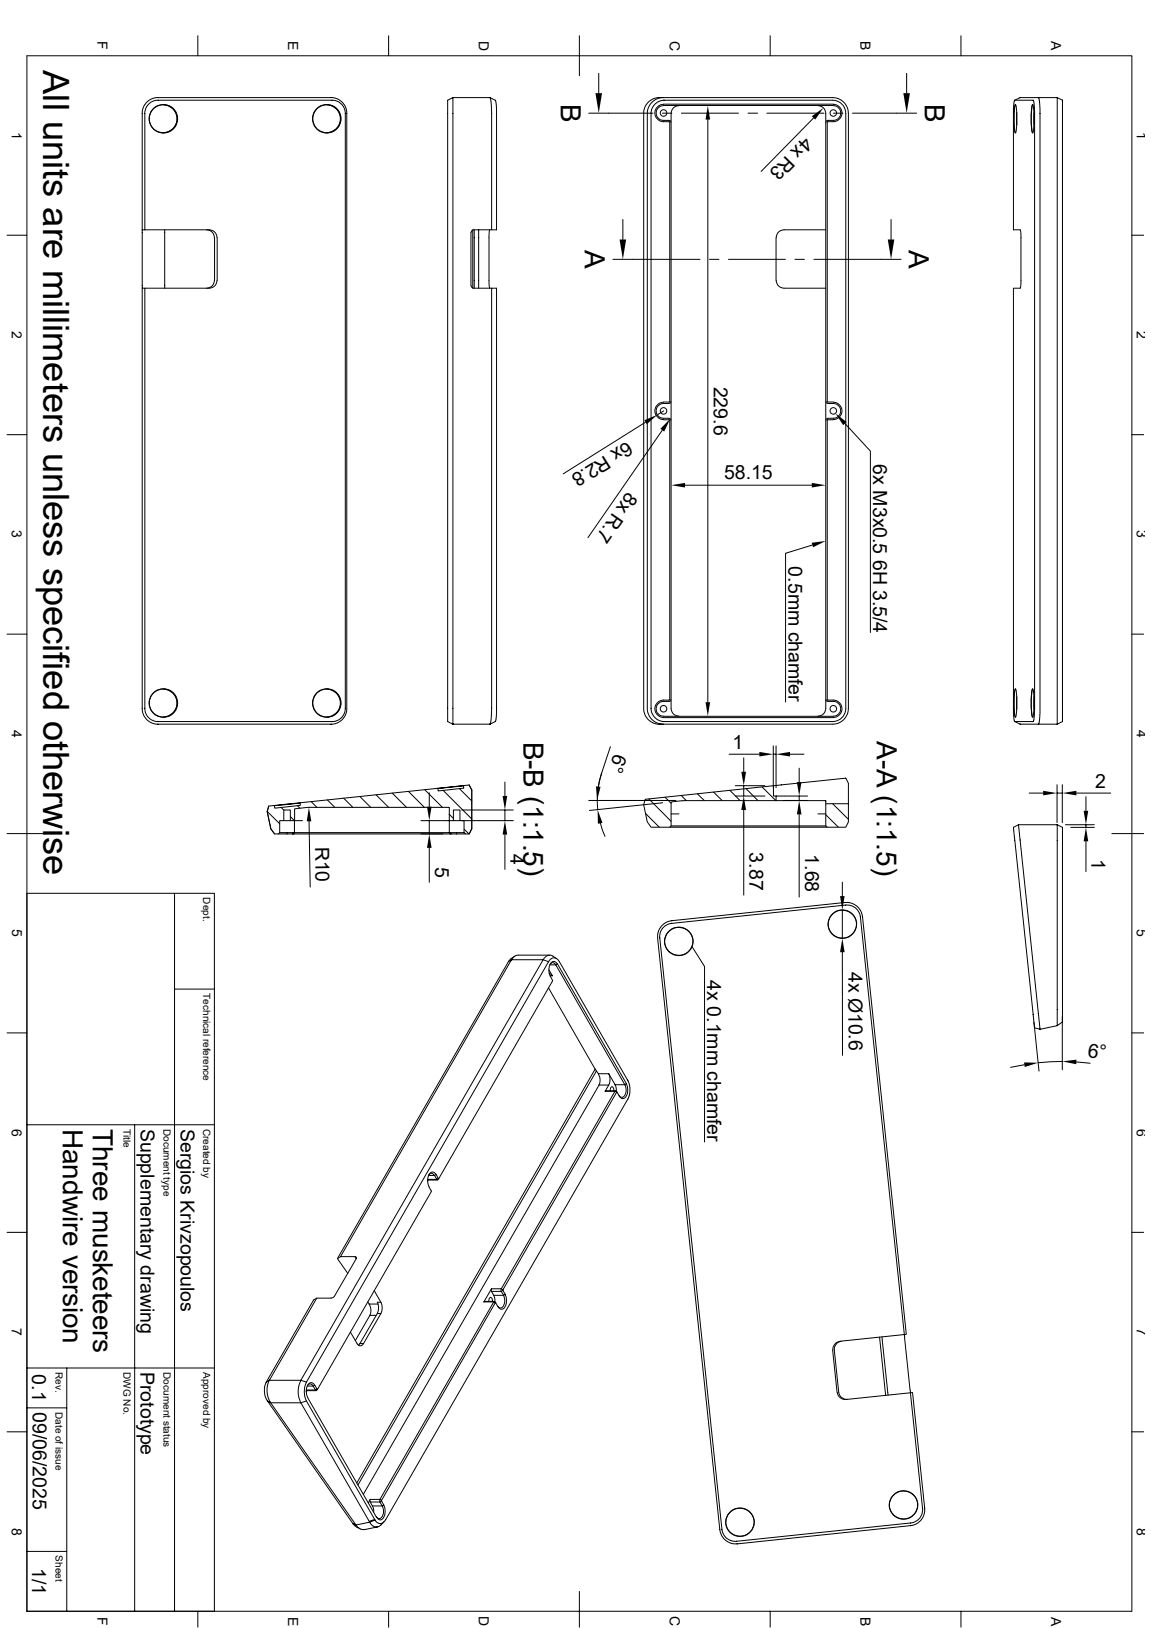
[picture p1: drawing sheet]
<svg xmlns="http://www.w3.org/2000/svg" width="297mm" height="420mm" viewBox="0 0 297 420" stroke-linecap="round" stroke-linejoin="round" font-family="sans-serif">
<g fill="none" stroke="#000" stroke-width=".26">
<path d="M6.9 14.4h285.2v401.4h-285.2zM51.1 9.2v5.2M100.3 9.2v5.2M149.5 9.2v10.4M154.5 18.9v5.1M198.8 9.2v5.2M234 18.9v5.1M248 9.2v5.2M42.1 27.1a3.6 3.6 0 0 1 3.6 3.5 3.6 3.6 0 0 1-3.6 3.6M84.3 27.1a3.6 3.6 0 0 1 3.5 3.5 3.6 3.6 0 0 1-3.5 3.6M116.9 25.2v161.7M116.9 25.2l-1.4 .7v160.3l1.4 .7"/>
<path d="M116.9 25.2h9.5M126.4 25.2l1.4 .7 .3 1.9v31.5h-5.8l-.6 .3-.2 14.1 .4 .6 .4 .1h4.6M126.4 25.2l.3 1.2 .2 2.3v30.6M151.9 29.2h16.6M167.2 26.5l1.1-.8 1.4-.5h45.1a4 4 0 0 1 4.1 4.1v153.5a4 4 0 0 1-4.1 4.1h-45.1l-1-.3-1.2-.7-.7-.8-.5-1-.2-.8v-154.5l.4-1.3zM168.8 27.1l.9-.8 1.5-.4h43.6a3.5 3.5 0 0 1 3.5 3.4v153.5a3.5 3.5 0 0 1-3.5 3.4h-43.6l-1.7-.6-.8-.7-.6-1.1-.1-154.9 .3-1zM170.9 29.2h2.5M171.2 27.3a1.9 1.9 0 0 0-1.9 1.9 1.9 1.9 0 0 0 1.9 1.9h1.5l.3 .1 .1 .3M171.2 25.2l-1.6 .3-1.1 .6-.9 1.1-.6 1.7v154.3l.6 1.7 .9 1.1 1.1 .6 1.6 .3M171.2 27.2h43.9M172.8 31.5l-.1-.1a2.97 2.97 0 0 1-3.3-1 2.23 2.23 0 0 1 1.8-3.5h43.9a2.26 2.26 0 0 1 2.2 2.2 2.26 2.26 0 0 1-2.2 2.3l-1.6 .1v72.2l1.6 .1M172.8 31.5v72.1"/>
<path d="M175.2 27.3a2.02 2.02 0 0 0-2 2v153.5a2.02 2.02 0 0 0 2 2M175.9 29.2h14.7M182.7 30.9v150.3M193 29.2h2.5M197.9 29.2h14.7M210 30.4l-13.6 13.8M211.1 27.3a2.02 2.02 0 0 1 2 2v153.5a2.02 2.02 0 0 1-2 2M215.1 27.3a1.9 1.9 0 0 1 1.9 1.9 1.9 1.9 0 0 1-1.9 1.9h-1.5l-.3 .1-.2 .3M215.1 29.2h2.5M220 29.2h16.6M261.9 25.9l-.4 2.1v31.3h1.8l.2 1.3-.1 13.2-.1 .6h-1.8v109.7l.4 2.1M261.9 25.9h4.8l.3 2.8v154.7l-.3 2.8h-4.8"/>
<path d="M262 27a12.4 12.4 0 0 1 .4 5.4l-.3 1.9a4.1 4.1 0 0 1-.4-2.5v-2.3zM262.1 27.1a17.2 17.2 0 0 0 0 7.1M262.4 29v3.3M266.4 27a12.4 12.4 0 0 1 .4 5.4l-.3 1.9a4.1 4.1 0 0 1-.4-2.5v-2.3zM266.5 27.1a17.2 17.2 0 0 0 0 7.1M266.8 29v3.3M268 25.2l.2 .6 .2 2.1v156.3l-.2 2.1-.2 .6h4.8l1.4-.7M272.9 25.2h-9.6l-1.4 .7M274.2 25.9v160.3M274.2 25.9l-1.4-.7 .1 161.7M274.2 25.9h.1M36.7 59.3h17.3a2.02 2.02 0 0 1 2 2"/>
<path d="M37.4 59.3v-30.4l.6-1.6 .9-.9 1.5-.5h45.7l1.4 .4 1.1 1.2 .5 1.5v154.1l-.2 .9-.6 1-.8 .8-1 .3-46.1 .1-1.2-.3-.6-.4-.6-.7-.5-1-.1-109.4h16.6a2.02 2.02 0 0 0 2-2.1M42.5 59.3v15.1M53.3 59.3a2.02 2.02 0 0 1 2 2l.1 11a2.1 2.1 0 0 1-2.1 2.1M122 59.3v15.1M122.4 59.3v15.1M123.5 59.3v15.1M126.4 59.3l-.2 1.3v12.5l.2 1.3M160.7 56.6v5.2M213.1 59.3h-10.7a2.02 2.02 0 0 0-2.1 2M230 56.6v5.2M1.8 60.7h5.1M36.7 74.4v-45.6l.5-1.5 .9-1.1 1.2-.8 1-.2h45.6l1.5 .5 1.1 .9 .6 .9 .4 1.3v154.5l-.7 1.8-.7 .8-1.2 .7-1 .3h-45.6l-1.8-.7-.8-.7-.6-.9-.4-1.3v-108.9h.7"/>
<path d="M56 61.3v11M126.9 74.4h1.2v109.9l-.3 1.9-1.4 .7 .3-1.2 .2-2.3zM158.2 66.9h22.4M183.1 66.9h2.4M188 66.9h14.7M200.3 61.3v11M200.3 72.3a2.02 2.02 0 0 0 2.1 2.1h10.7M205.1 66.9h2.5M210.1 66.9h22.4M292.1 60.7h3M1.8 112.2h5.1M166.6 109l-21.3 13.3"/>
<path d="M170.9 111l-19.2 27.8M171.2 108.3l1.6 .2M171.2 103.8a2.24 2.24 0 0 0-2.2 2.2 2.24 2.24 0 0 0 2.2 2.3M171.3 106l-1.7 1.1M172.7 108l.3 .1 .1 .4M172.7 104.1a2.89 2.89 0 0 0-2.9 .8 1.88 1.88 0 0 0-.3 2 1.88 1.88 0 0 0 1.7 1.1h1.5M172.8 103.6l-1.6 .2M172.8 108.5v72.1M173.1 103.6l-.1 .4-.3 .1M213.1 103.6l.2 .4 .3 .1M213.6 104.1a2.89 2.89 0 0 1 2.9 .8 1.88 1.88 0 0 1 .3 2 1.88 1.88 0 0 1-1.7 1.1h-1.5M213.6 108l-.3 .1-.2 .4"/>
<path d="M215.1 103.8a2.24 2.24 0 0 1 2.2 2.2 2.24 2.24 0 0 1-2.2 2.3M215.1 108.3l-1.6 .1 .1 72.3a2.97 2.97 0 0 1 3.3 1 2.23 2.23 0 0 1-1.8 3.5M218.1 109.3l6.5 7.1v46.8M292.1 112.2h3M176.8 125.2h32.7M209.6 140.7l-6.9 2.1v38.4M1.8 163.7h5.1M42.1 177.8a3.6 3.6 0 0 1 3.6 3.6 3.6 3.6 0 0 1-3.6 3.6M84.3 177.8a3.6 3.6 0 0 1 3.5 3.6 3.6 3.6 0 0 1-3.5 3.6M262 177.8a12.4 12.4 0 0 1 .4 5.4l-.3 1.9a4.1 4.1 0 0 1-.4-2.5v-2.3zM262.1 177.8a17.2 17.2 0 0 0 0 7.2M262.4 179.8v3.3"/>
<path d="M266.4 177.8a12.4 12.4 0 0 1 .4 5.4l-.3 1.9a4.1 4.1 0 0 1-.4-2.5v-2.3zM266.5 177.8a17.2 17.2 0 0 0 0 7.2M266.8 179.8v3.3M292.1 163.7h3M116.9 186.9h9.5M155.3 199.5a23.2 23.2 0 0 0-1 9.5M155.3 199.5l-.9 3.5M157.5 192.7l-2.2 6.8M171.2 185.2h43.9M172.8 180.6l-.1 .1a2.97 2.97 0 0 0-3.3 1 2.23 2.23 0 0 0 1.8 3.5M173.1 180.6l-.1 .3-.3 .1a2.89 2.89 0 0 0-2.9 .7 1.92 1.92 0 0 0-.3 2.1 1.92 1.92 0 0 0 1.7 1.1l43.9-.1a1.9 1.9 0 0 0 1.9-1.9 1.9 1.9 0 0 0-1.9-1.9h-1.5l-.3-.1-.2-.3M188.2 194.6h7.8"/>
<path d="M191.9 195.6v3.6M199.6 192.5v10.8M199.6 194.6h.7M200.3 192.5v10.8M203.9 194.6h3.6M206.2 198.2v3.6M261.9 186.2l1.4 .7h4.7M274.2 186.2h.1M1.8 215.1h10.3M69 209.4l3.2 3.2M69.3 208l1.4-.1 .2 .7 6.6-.7v-.7l35.4-3.7 .2 .6 6.6-.7v-.7l1.4-.1 .7 1.3v10l-.7 1.3h-1l-.3-.3v-3.1h-1.1v-2.8h-1.7v2.8h-1v-3.4h-36.5l-3.5 .3v3.1h-1.1v-2.8h-1.7v2.8h-1v3.1l-.4 .3h-.9l-1-1.3-.9-4.4zM69.3 208l-.3 1.5 .9 4.4 1 1.3"/>
<path d="M71.8 215.2h3.8M72.2 214.9h3.8l-.4 .3M72.6 208.4l.6 .6M73.2 211.8h1.7M75 210.8l1 1M75.6 215.2h40.7M76 211.8v3.1h40v-3.1h-2.1M76 211.8h2.1M76.8 207.9l.6 .7M77.4 207.3l-6.6 .6M77.5 207.2l-6.8 .7M79.8 212l.3 16.9"/>
<path d="M80.3 206.9l1.5 1.5M84.5 206.5l1.9 1.9M88.7 206l2.4 2.4M92.9 205.6l2.8 2.8M97 205.1l3.3 3.3M101.2 204.7l3.7 3.7M105.4 204.3l4.1 4.1M108.6 211.8h5.1M109.6 203.8l4.6 4.6M110.8 204.6v3.6M110.8 211.8v3.4M110.8 218.8v8.9"/>
<path d="M114.4 204l7.4 7.4M115.9 210.1l1.1 1.1M117 211.8h1.7M118.6 203.5l3.2 3.2M119.2 211.8h13.3M119.2 209h13.3M119.6 202.8l-6.6 .7M119.7 202.7l-6.8 .8M119.8 214.9h-3.8l.3 .3h3.8M119.8 214l1.2 1.2M121.1 202.6h.1M121.1 202.6l.7 1.3v10l-.7 1.3"/>
<path d="M130.3 201.8v3.6M130.3 209v2.8M130.3 215.4v9M151.9 206.6h22.6M154.9 212.5l1.2 3.4M166.5 206.3l33.1-3.5v2.6h.7v1.2h-24.1l-3 .4v6.1l-.4 .4h-4.8l-1-1.4-.9-4.4zM166.6 210l3.5 3.4M167.4 206.2l5.8 5.8M171 207.2l-18.9 2M171.6 205.7l1.6 1.6M172.8 213.5h40.7M173.2 210.1h2"/>
<path d="M173.2 213.1h39.9M175.8 205.3l1.3 1.3M180 204.9l1.7 1.7M184.1 204.4l2.3 2.2M188.3 204l2.7 2.6M189.7 205.4h7.7M189.7 202.8h7.7M191.9 202.8v2.6M191.9 209v22M192.5 203.5l3.1 3.1M196.7 203.1l3.5 3.5M199.6 202.8l18.7-2 .6 1.3v5.3"/>
<path d="M200.3 205.4h2.1M200.3 206.6h12.8v.8M202.4 206.6h6M202.4 205.4h6M206.2 205.4v1.2M206.2 210.2v21.3M211.1 210.1h2M213.1 207.4h5.8v4.7l-.6 1.4h-4.8l-.4-.4zM213.1 210.3l3.2 3.1M214.9 207.4l4 4.1M261.5 213.5l1.3-.6 5.6 52.7-1.4-.4zM262.8 212.9h10"/>
<path d="M265.6 204.7h3.6M272.8 202.5v9.8M272.8 204.7h1.4M272.8 212.9l1.4 .6v50.2l-1.4 1zM274.2 202.5v9.8M275 212.9h7.4M276.4 213.5h6M277.8 204.7h8.8M280.2 205.6v3.7M280.2 212.9v.6M280.2 217.1v7.9M286.9 215.1h8.2"/>
<path d="M6.9 230.5h48.4v185.3M45 230.5v185.3M217.4 227.7v3.6M217.4 234.9v7.2M45 255.3h10.3M131.2 248.2l-44.1 76.6 2.6 3.8M132 247.7l-44.1 76.6-.8 .5M132 247.7h8.2M132 247.7l-.8 .5M132.8 246.8l-1.1 .8-.5 .6M140.2 247.7l-62.6 108.5M140.2 247.7l1.4 .5"/>
<path d="M141.6 248.2a1.47 1.47 0 0 1 1.4-1 1.47 1.47 0 0 1 1.4 1l17.7 30.9 .5 1.5v1.3l-.3 1.3-62.8 109-.4 .6-.8 .4-.9-.2-.6-.7M141.6 255l12 20.9M141.6 248.2l-62.5 108.5M141.6 250.3l.9 1.5M141.7 251.2l.8 .6M141.9 246.5h-8.4l-.9 .4-.6 .8M141.9 249h1.5M141.9 248.9a.81 .81 0 0 1 .8-.4 .81 .81 0 0 1 .7 .5M141.9 251.8h.6M142.7 246.8l.9 .6M142.7 246.8a1.77 1.77 0 0 0-2.5 .9M143.4 249l17.8 31"/>
<path d="M143.4 249l.4-.2 17.9 30.9-.5 .3M143.8 248.8a1 1 0 0 0-1.1-.7 1 1 0 0 0-.8 1 4.2 4.2 0 0 0 .7 3.9l-29.4 51.2M178.6 244.4l3.2 5v45.3M217.4 245.7v26.7M1.8 266.6h5.1M153.6 275.9l-61.5 106.8M153.6 275.9l.3 .5M154.4 277.2a2.92 2.92 0 0 1 .2 2.8M157.1 277.2a3.2 3.2 0 0 1 0 2.8M158.7 280l.3 .7v.9M161.2 280a2.44 2.44 0 0 1-.5 3.2l-.6-.1-.4-.4M161.2 280h-2.5l-1.6-2.9h-2.7l-.5-.7-61.5 106.8"/>
<path d="M161.6 279.7a3.1 3.1 0 0 1-.6 3.8h-.5l-.6-.6M264.4 274.8l-3.6 .7M266.8 263.8l1.3 12.6M272.8 264.7l-4.4 .9M274.2 273.9l-6.3 .4M274.2 262.4v13.7M277.8 274.1l3.5 .3M292.1 266.6h3M6.9 290.3h48.4M34.8 290.3v125.5M154.6 280l-60.8 105.7M154.6 280h2.5"/>
<path d="M156.2 281.6h2.5M157.1 280l-.9 1.6M157.5 281.5v-.5a.44 .44 0 0 1 .4-.5 .44 .44 0 0 1 .5 .5v.5M158.7 281.6l-29.3 51M158.7 281.6l.4 .3M158.7 281.6l.2-.1 .4 .4M158.9 281.5l-2.7 .1M159.1 281.9h.1M159.1 281.9l-29.3 51M159.3 281.9l.6 1M1.8 318.1h5.1M110.3 304.5h2.6"/>
<path d="M110.3 304.4h2.4M110.5 304.5l-.2 .3M110.6 303.4h1.5M110.6 303.2a.81 .81 0 0 1 .8-.4 .81 .81 0 0 1 .7 .6M110.7 306.3l.6 1.2M111.3 307.6l-29.3 50.9-.4 .4-.2-.2M112.1 303.4l.5-.3 .5 1.1-.4 .2M112.1 303.4l.6 1M112.5 303.1a1 1 0 0 0-1.1-.6 1 1 0 0 0-.8 1l-.2 1.2 .3 1.6M113.2 304.1h.1M113.2 304.2l-.3 .3-.2-.1M292.1 318.1h3"/>
<path d="M81.7 335l-12.2 21.2M85.5 335h-3.8l-.8 .5-12.2 21.2M87.9 324.3h3.8M91.7 324.4l.2 .1v.3M91.7 324.3l.2 .5M91.9 324.8l-5.6 9.7-.3 .4-.5 .1M94.9 336l.4 .6h2.3M95.2 336.6a2.92 2.92 0 0 1 .2 2.9M96.6 333.1l1.7 3M97.1 339.5h-1.6l-3.8 6.5M97.4 339l-4.5 7.8M97.4 339h.9"/>
<path d="M98.3 336.1a3.2 3.2 0 0 1 0 2.9M98.3 336.1h-.9a3.2 3.2 0 0 1 0 2.9M98.3 339l-4.5 7.8M124.9 336h2.5M126.2 335.9v-.5a.44 .44 0 0 1 .4-.6 .44 .44 0 0 1 .4 .6l.1 .5M126.8 332.6l-1.9 3.4M126.8 332.6h2.6M126.8 333.3h2.6M126.8 333.3l.6 1h2.6M126.9 332.6v.7M127.4 334.3l.3 .8v.8M127.4 336h.4"/>
<path d="M127.4 336l-29.4 51M127.4 336l.4 .3-29.3 50.9M127.6 335.9l-2.7 .1M127.8 336l.1 .3M127.8 336.3h.1M127.9 336.3l.6 1M129.4 332.6v.7M129.4 332.6l.4 .3M129.4 333.3l.6 1M129.8 333l-.4 .3M129.8 332.9v.1M129.8 333l.6 1.1-.4 .2"/>
<path d="M129.9 334.3a2.44 2.44 0 0 1-.6 3.3l-.5-.1-.4-.4M130.3 334.1a3.1 3.1 0 0 1-.6 3.8h-.5l-.6-.7M6.9 353.1h48.4M17.2 353.1v62.7M68.7 356.7l-.4 1.2-.1 1.5 .2 .9 .6 1.3M69.5 356.2l-.5 1.4-.1 1.7 .4 1.7 .5 1M69.5 356.2h8.1M69.5 356.2l-.8 .5M77.6 356.2a6.6 6.6 0 0 0 0 5.9M77.6 356.2l1.5 .5M79 358.9h.1M79 358.7h2.4"/>
<path d="M79.1 356.7a5.6 5.6 0 0 0 0 4.9M79.1 358.9h2.5M79.2 358.9l-.2 .3M79.3 357.7h1.5M79.3 357.6a.81 .81 0 0 1 .8-.4 .81 .81 0 0 1 .7 .5M80.8 357.7l.4-.2 .6 1-.4 .2M80.8 357.7l.6 1M81.2 357.5a1 1 0 0 0-1.1-.7 1 1 0 0 0-.9 1l-.2 1.3 .4 1.5M81.8 358.5h.1M90.4 343.8l1.7 3a.9 .9 0 0 0 .9 .5 .9 .9 0 0 0 .8-.5M92.9 346.8l-.4 .4M92.9 346.8h.9"/>
<path d="M216.1 359.4a2.11 2.11 0 0 0 2.2 1.8l16.6-1.7M216.7 346.2a2.11 2.11 0 0 0-1.8 2.2l1.1 11M216.7 346.2l16.7-1.8-11.6-108.6-1.1-1.5-1-.6-1.2-.1-46.1 4.9-1.5 1.1-.5 1.1-.2 1.1 16.1 153 .7 1.7 1.5 1.1 1.4 .2 45.2-4.7 1.7-.8 1.1-1.4 .2-1.3-3.2-30.1M217.1 346.2a2.11 2.11 0 0 0-1.8 2.2l1.2 10.9a2.11 2.11 0 0 0 2.2 1.8M227 345.1l1.6 15M227.6 345l.1 .7M227.7 345.7l1.5 14.3M233.4 344.4h.5l-11.3-107.8-.6-1.7-.8-1-1.2-.7-2-.3-44.7 4.7-1.5 .5-.8 .6-.7 .9-.5 1.4-.1 1.1 16.1 152.7 .2 1 .8 1.3 .9 .7 .9 .5 1.7 .1 44.8-4.7 .9-.2 1-.6 .7-.6 .7-1.1 .2-2-3.1-29.8-.6 .1M233.4 344.4l.1 .7M233.4 345.1l1.5 13.7M234.9 358.8l.1 .7M1.8 369.5h5.1"/>
<path d="M6.9 363.3h10.3M69 361.6l22.1 31.7M69 361.6l.8 .4M69.1 361.7l.7 .3h7.8M69.8 362l22.1 31.6M77.6 362l17.8 30.9M79.1 361.6l17.6 30.5M79.1 361.6l-1.5 .4M79.4 360.7l17.8 30.9M292.1 369.5h3M91.1 393.2l.8 .4M91.1 393.3l.6 .6 1.2 .6"/>
<path d="M91.1 393.3l.8 .4M91.9 393.6v.1M91.9 393.7l.6 .6 1 .5 3.9-.7M95.4 392.9l-3.5 .7M95.5 387v.6M95.5 387l-.5 .9M95.5 387h2.5M95.5 387.6h2.5M95.5 387.6l.6 1.1M96.1 388.7l.3 .7v.9M96.1 388.7h2.5M96.7 392.1l.1 .2"/>
<path d="M96.7 392.1l-1.4 .5M96.8 392.3l-1.4 .6M98 387l.5 .2M98 387.6l.6 1.1M98.1 387v.6M98.5 387.4l-.5 .2M98.5 387.2v.2M98.5 387.4l.6 1.1M98.6 388.7a2.44 2.44 0 0 1-.6 3.2l-.5-.1-.4-.4M99 388.5a3.1 3.1 0 0 1-.6 3.7h-.5l-.7-.6M99.1 388.5l-.5 .2M99.1 392.7l-1 1-.6 .4-1.1-.2-1-1"/>
<path d="M6.9 400.4h10.3M51.1 415.8v4.1M100.3 415.8v4.1M149.5 410.7v9.2M198.8 415.8v4.1M248 415.8v4.1"/>
<circle cx="42.1" cy="30.7" r="3.6"/>
<circle cx="42.2" cy="30.6" r="3.7"/>
<circle cx="84.3" cy="30.7" r="3.6"/>
<circle cx="84.3" cy="30.6" r="3.7"/>
<circle cx="171.2" cy="29.2" r=".85"/>
<circle cx="215.1" cy="29.2" r=".85"/>
<circle cx="171.2" cy="106" r=".85"/>
<circle cx="215.1" cy="106" r=".85"/>
<circle cx="42.1" cy="181.5" r="3.6"/>
<circle cx="42.2" cy="181.4" r="3.7"/>
<circle cx="84.3" cy="181.5" r="3.6"/>
<circle cx="84.3" cy="181.4" r="3.7"/>
<circle cx="171.2" cy="182.9" r=".85"/>
<circle cx="215.1" cy="182.9" r=".85"/>
<circle cx="217.4" cy="238.5" r="3.7"/>
<circle cx="217.4" cy="238.5" r="3.6"/>
<circle cx="175.2" cy="242.9" r="3.7"/>
<circle cx="175.2" cy="243" r="3.6"/>
<circle cx="191" cy="392.9" r="3.7"/>
<circle cx="191" cy="392.9" r="3.6"/>
<circle cx="233.2" cy="388.4" r="3.7"/>
<circle cx="233.2" cy="388.4" r="3.6"/>
</g>
<g fill="#000">
<path d="M153.7 24h1.7l-.9 5.2zM182.7 27.3l.6 3.6h-1.2zM209.5 30l3-2.1-2.1 3zM233.1 24h1.7l-.8 5.2zM159.9 61.8h1.7l-.9 5.1zM229.1 61.8h1.7l-.8 5.1zM166.3 108.5l3.3-1.4-2.7 2.4zM173 108.1l-1.6 3.3-1-.7zM215.6 106.7l2.9 2.2-.9 .8zM173.2 125.2l3.6-.6v1.2zM209.5 124.6l3.6 .6-3.6 .6zM209.5 140.1l3.6-.5-3.3 1.6z"/>
<path d="M182.1 181.2h1.2l-.6 3.6zM191.3 199.2h1.2l-.6 3.6zM196 194.1l3.6 .5-3.6 .6zM200.3 194.6l3.6-.5v1.1zM79.7 208.4l.6 3.6h-1.1zM110.2 208.2h1.2l-.6 3.6zM110.8 215.2l.6 3.6h-1.2zM129.7 205.4h1.2l-.6 3.6zM130.3 211.8l.6 3.6h-1.2zM154.2 209l1.3 3.4-1.2 .2zM153.8 202.9l1.2 .2-.9 3.5zM191.9 205.4l.6 3.6h-1.2z"/>
<path d="M205.7 201.8h1.1l-.6 3.6zM206.2 206.6l.6 3.6h-1.1zM269.2 204.1l3.6 .6-3.6 .6zM274.2 204.7l3.6-.6v1.2zM279.7 209.3h1.1l-.6 3.6zM280.2 213.5l.6 3.6h-1.1zM216.8 231.3h1.2l-.6 3.6zM217.4 242.1l.6 3.6h-1.2zM264.3 274.2l3.6 .1-3.4 1.1zM274.2 273.9l3.6-.4-.1 1.2z"/>
</g>
<text font-size="9.4" x="11.2" y="18.1" transform="rotate(90 11.2 18.1)">All units are millimeters unless specified otherwise</text>
<g font-size="7.2">
<text x="144.7" y="26.8" transform="rotate(90 144.7 26.8)">B</text>
<text x="238.6" y="26.8" transform="rotate(90 238.6 26.8)">B</text>
<text x="151" y="64.5" transform="rotate(90 151 64.5)">A</text>
<text x="234.6" y="64.5" transform="rotate(90 234.6 64.5)">A</text>
<text x="135.1" y="191.4" transform="rotate(90 135.1 191.4)">B-B (1:1.5)</text>
<text x="226.3" y="191.3" transform="rotate(90 226.3 191.3)">A-A (1:1.5)</text>
<text x="16.2" y="291.3" transform="rotate(90 16.2 291.3)">Handwire version</text>
<text x="23.9" y="291.3" transform="rotate(90 23.9 291.3)">Three musketeers</text>
</g>
<g font-size="5">
<text x="207.6" y="35.1" transform="rotate(134 207.6 35.1)">4x R3</text>
<text x="184.2" y="99.8" transform="rotate(90 184.2 99.8)">229.6</text>
<text x="161.8" y="113.7" transform="rotate(148 161.8 113.7)">6x R2.8</text>
<text x="225.3" y="119.8" transform="rotate(90 225.3 119.8)">6x M3x0.5 6H 3.5/4</text>
<text x="186.9" y="123.7">58.15</text>
<text x="161.9" y="126.7" transform="rotate(125 161.9 126.7)">8x R.7</text>
<text x="203.5" y="146.2" transform="rotate(90 203.5 146.2)">0.5mm chamfer</text>
<text x="158.5" y="194.4" transform="rotate(108 158.5 194.4)">6°</text>
<text x="189.1" y="193.2">1</text>
<text x="282.7" y="203.2">2</text>
<text x="81.4" y="218.5" transform="rotate(89 81.4 218.5)">R10</text>
<text x="131.7" y="220.4" transform="rotate(90 131.7 220.4)">4</text>
<text x="193.4" y="220" transform="rotate(90 193.4 220)">3.87</text>
<text x="207.8" y="220.5" transform="rotate(90 207.8 220.5)">1.68</text>
<text x="281.7" y="221.6" transform="rotate(90 281.7 221.6)">1</text>
<text x="112.3" y="223.7" transform="rotate(90 112.3 223.7)">5</text>
<text x="219" y="250.7" transform="rotate(90 219 250.7)">4x Ø10.6</text>
<text x="182.5" y="253" transform="rotate(90 182.5 253)">4x 0.1mm chamfer</text>
<text x="280.6" y="272.8" transform="rotate(8 280.6 272.8)">6°</text>
<text x="36.3" y="291.3" transform="rotate(90 36.3 291.3)">Supplementary drawing</text>
<text x="46.6" y="291.3" transform="rotate(90 46.6 291.3)">Sergios Krivzopoulos</text>
<text x="8.3" y="354.7" transform="rotate(90 8.3 354.7)">0.1</text>
<text x="36.3" y="354.1" transform="rotate(90 36.3 354.1)">Prototype</text>
<text x="8.5" y="364.4" transform="rotate(90 8.5 364.4)">09/06/2025</text>
<text x="8.3" y="404.6" transform="rotate(90 8.3 404.6)">1/1</text>
</g>
<g font-size="3.6">
<text x="25.1" y="10.7" transform="rotate(90 25.1 10.7)">F</text>
<text x="74.4" y="10.6" transform="rotate(90 74.4 10.6)">E</text>
<text x="123.6" y="10.5" transform="rotate(90 123.6 10.5)">D</text>
<text x="172.8" y="10.5" transform="rotate(90 172.8 10.5)">C</text>
<text x="222.1" y="10.6" transform="rotate(90 222.1 10.6)">B</text>
<text x="271.3" y="10.6" transform="rotate(90 271.3 10.6)">A</text>
<text x="3.1" y="34" transform="rotate(90 3.1 34)">1</text>
<text x="293.4" y="34" transform="rotate(90 293.4 34)">1</text>
<text x="3.1" y="85.4" transform="rotate(90 3.1 85.4)">2</text>
<text x="293.4" y="85.4" transform="rotate(90 293.4 85.4)">2</text>
<text x="3.1" y="136.9" transform="rotate(90 3.1 136.9)">3</text>
<text x="293.4" y="136.9" transform="rotate(90 293.4 136.9)">3</text>
<text x="3.1" y="188.4" transform="rotate(90 3.1 188.4)">4</text>
<text x="293.4" y="188.4" transform="rotate(90 293.4 188.4)">4</text>
<text x="3.1" y="239.9" transform="rotate(90 3.1 239.9)">5</text>
<text x="293.4" y="239.9" transform="rotate(90 293.4 239.9)">5</text>
<text x="3.1" y="291.3" transform="rotate(90 3.1 291.3)">6</text>
<text x="293.4" y="291.3" transform="rotate(90 293.4 291.3)">6</text>
<text x="3.1" y="342.8" transform="rotate(90 3.1 342.8)">7</text>
<text x="293.4" y="342.8" transform="rotate(90 293.4 342.8)">7</text>
<text x="3.1" y="394.2" transform="rotate(90 3.1 394.2)">8</text>
<text x="293.4" y="394.3" transform="rotate(90 293.4 394.3)">8</text>
<text x="25.1" y="417.3" transform="rotate(90 25.1 417.3)">F</text>
<text x="74.4" y="417.2" transform="rotate(90 74.4 417.2)">E</text>
<text x="123.6" y="417.1" transform="rotate(90 123.6 417.1)">D</text>
<text x="172.8" y="417.1" transform="rotate(90 172.8 417.1)">C</text>
<text x="222.1" y="417.2" transform="rotate(90 222.1 417.2)">B</text>
<text x="271.3" y="417.2" transform="rotate(90 271.3 417.2)">A</text>
</g>
<g font-size="2.6">
<text x="52.5" y="231.6" transform="rotate(90 52.5 231.6)">Dept.</text>
<text x="52.5" y="256.3" transform="rotate(90 52.5 256.3)">Technical reference</text>
<text x="31.9" y="291.3" transform="rotate(90 31.9 291.3)">Title</text>
<text x="42.2" y="291.3" transform="rotate(90 42.2 291.3)">Document type</text>
<text x="52.5" y="291.3" transform="rotate(90 52.5 291.3)">Created by</text>
<text x="14.4" y="354.1" transform="rotate(90 14.4 354.1)">Rev.</text>
<text x="31.9" y="354.1" transform="rotate(90 31.9 354.1)">DWG No.</text>
<text x="42.2" y="354.1" transform="rotate(90 42.2 354.1)">Document status</text>
<text x="52.5" y="354.1" transform="rotate(90 52.5 354.1)">Approved by</text>
<text x="14.4" y="364.4" transform="rotate(90 14.4 364.4)">Date of issue</text>
<text x="14.4" y="401.4" transform="rotate(90 14.4 401.4)">Sheet</text>
</g>
</svg>
